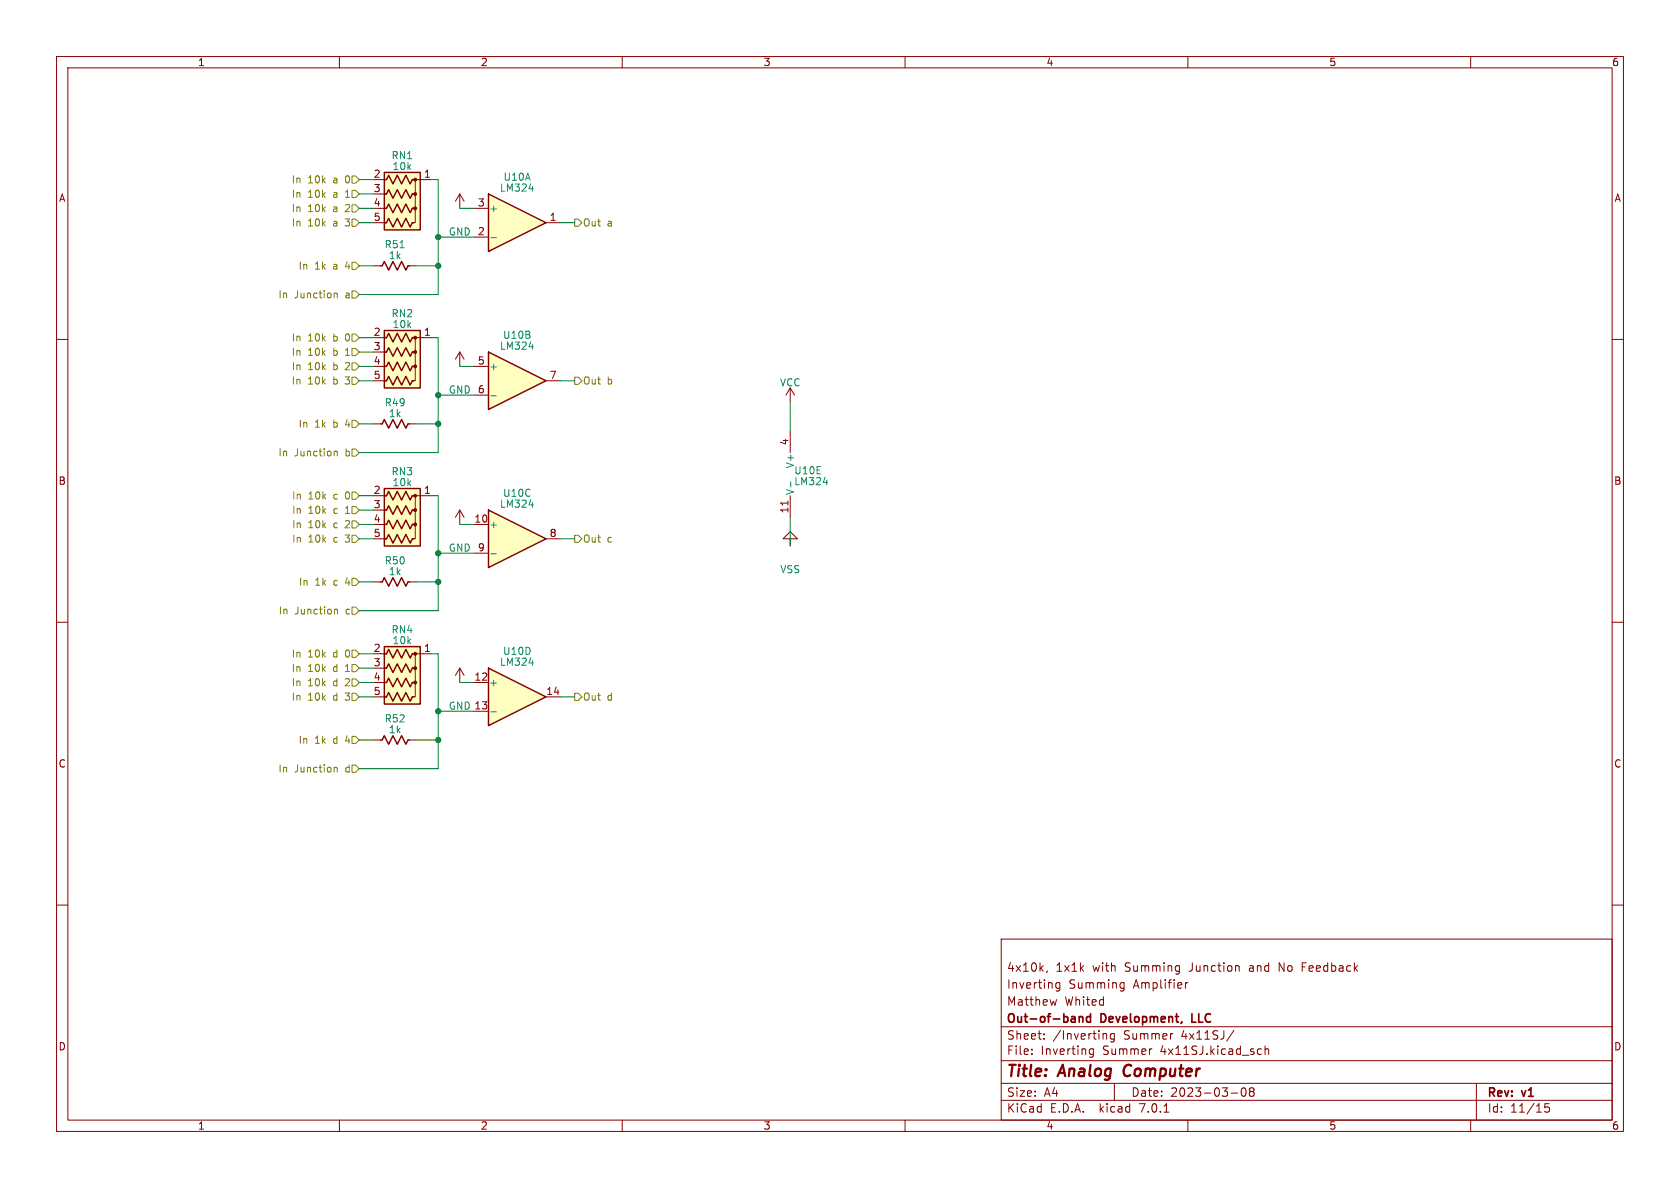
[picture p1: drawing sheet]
<svg xmlns="http://www.w3.org/2000/svg" width="297mm" height="210mm" viewBox="0 0 297 210" stroke-linecap="round" stroke-linejoin="round" font-family="sans-serif">
<g fill="none" stroke="#840000" stroke-width=".18">
<path d="M10 10h277v190h-277zM12 12h273v186h-273zM60 10v2M110 10v2M160 10v2M210 10v2M260 10v2M67.3 31.8h1M67.3 34.3h1M67.3 36.8h1M67.3 39.4h1M72.9 31.8h.5v2.5h-.5h.5v2.5h-.5h.5v2.6h-.5"/>
<path d="M73.7 31.8h2.5M10 60h2M66 47h1.3M67.3 59.7h1M72.4 47h1.3M72.9 59.7h.5v2.5h-.5h.5v2.6h-.5h.5v2.5h-.5M73.7 59.7h2.5M285 60h2M67.3 62.2h1M67.3 64.8h1M67.3 67.3h1M10 110h2"/>
<path d="M67.3 115.6h1M67.3 118.1h1M72.9 115.6h.5v2.5h-.5h.5v2.6h-.5h.5v2.5h-.5M73.7 115.6h2.5M285 110h2M66 130.8h1.3M67.3 120.7h1M67.3 123.2h1M72.4 130.8h1.3M10 160h2M285 160h2M177 166h108v32h-108z"/>
<path d="M185.1 171.6l-.1 .3M186.8 176.7l-.3 1M187.4 173.7v1.2l-.3 .3-.4-.1M187.4 173.8l-.5-.1-.3 .3v.4l.2 .2h.6M198.3 173.7l.4 .1M198.7 173.7v1.2l-.1 .2-.4 .1M198.7 174.6l-.4 .1M208.1 170.7l.4 .1M208.5 170.7v1.2l-.3 .3M208.5 171.6l-.4 .1M209.6 173.7v1M210 173.7l-.3 .1-.1 .2"/>
<path d="M218.6 170.7h.3l.2 .2v.8M60 198v2M110 198v2M160 198v2M177 194.5h108M177 191.5h108M177 187.5h108M177 181.5h108M182.4 186.3v.1M182.4 185.5v.1M184.6 183.6v.1M184.6 182.8v.1"/>
<path d="M192.6 186.1l.3 .3 .4-.1M193.3 185.4v1.2l-.3 .3-.4-.1M193.3 185.5l-.4-.1-.3 .3M195.2 182.7h.2l.2 .2v.8M197 182.8l-.4-.1-.3 .3v.4l.1 .2h.6M197 182.7v1.2l-.3 .3-.3-.1M197 191.5v3M203.5 185.4h.1M205.8 196.6h.8M207.2 182.7h.2M210 198v2M217.6 193.2h1.2"/>
<path d="M218.1 182.1l-1.2 2M219.6 192.4l.2-.1a.81 .81 0 0 1 .6 .6 .81 .81 0 0 1-.3 .8l-.2 .1a.81 .81 0 0 1-.6-.6 .81 .81 0 0 1 .3-.8zM221.1 192.9l-.2-.2 .2-.4h.3l.3 .3-.3 .3M221.1 192.9l-.2 .3v.5l.2 .1h.3l.3-.3-.1-.4-.2-.2M221.1 192.9h.3M222.6 185.4l.4 .1M223 186.3l-.4 .1M223.6 185.5l.3-.1 .3 .1 .1 .9M223.6 184.9v1.5M260 198v2M261 191.5v6.5M273.9 195.1h-.8v.7l.2-.1h.5l.1 .3v.5l-.3 .1-.5-.1"/>
</g>
<path d="M198.8 188.7l-.2 .7 .1 .4" fill="none" stroke="#840000" stroke-width=".4"/>
<path d="M190.8 179.7v1M190.8 179.8l.2-.1 .4 .1v.9M192.8 179.8l-.4-.1-.3 .3v.4l.1 .2h.6M192.8 179.2v1.5" fill="none" stroke="#840000" stroke-width=".3"/>
<g fill="#ffffc2" stroke="#ffffc2" stroke-width=".18">
<path d="M67.9 114.3h6.4v10.2h-6.4z"/>
<path d="M67.9 30.5h6.4v10.1h-6.4z"/>
<path d="M67.9 58.4h6.4v10.2h-6.4z"/>
</g>
<g fill="none" stroke="#840000" stroke-width=".25">
<path d="M67.9 30.5h6.4v10.1h-6.4zM68.1 31.8h.2l.4-.8 .8 1.5 .7-1.5 .8 1.5 .8-1.5 .7 1.5 .4-.7h.3M68.1 34.3h.2l.4-.8 .8 1.6 .7-1.6 .8 1.6 .8-1.6 .7 1.6 .4-.8h.3M68.1 36.8h.2l.4-.7 .8 1.5 .7-1.5 .8 1.5 .8-1.5 .7 1.5 .4-.8h.3M68.1 39.4h.2l.4-.8 .8 1.5 .7-1.5 .8 1.5 .8-1.5 .7 1.5 .4-.7h.3M67.3 47h.3l.3-.8 .8 1.6 .8-1.6 .7 1.6 .8-1.6 .8 1.6 .3-.8h.3M67.9 58.4h6.4v10.2h-6.4zM68.1 59.7h.2l.4-.8 .8 1.6 .7-1.6 .8 1.6 .8-1.6 .7 1.6 .4-.8h.3M68.1 62.2h.2l.4-.7 .8 1.5 .7-1.5 .8 1.5 .8-1.5 .7 1.5 .4-.8h.3M68.1 64.8h.2l.4-.8 .8 1.5 .7-1.5 .8 1.5 .8-1.5 .7 1.5 .4-.7h.3M68.1 67.3h.2l.4-.8 .8 1.6 .7-1.6 .8 1.6 .8-1.6 .7 1.6 .4-.8h.3M67.9 114.3h6.4v10.2h-6.4z"/>
<path d="M68.1 115.6h.2l.4-.8 .8 1.5 .7-1.5 .8 1.5 .8-1.5 .7 1.5 .4-.7h.3M68.1 118.1h.2l.4-.8 .8 1.6 .7-1.6 .8 1.6 .8-1.6 .7 1.6 .4-.8h.3M67.3 130.8h.3l.3-.8 .8 1.6 .8-1.6 .7 1.6 .8-1.6 .8 1.6 .3-.8h.3M68.1 120.7h.2l.4-.8 .8 1.5 .7-1.5 .8 1.5 .8-1.5 .7 1.5 .4-.7h.3M68.1 123.2h.2l.4-.8 .8 1.6 .7-1.6 .8 1.6 .8-1.6 .7 1.6 .4-.8h.3"/>
</g>
<g fill="#840000" stroke="#840000" stroke-width=".18">
<circle cx="73.4" cy="115.6" r=".25"/>
<circle cx="73.4" cy="118.1" r=".25"/>
<circle cx="73.4" cy="120.6" r=".25"/>
<circle cx="73.4" cy="31.7" r=".25"/>
<circle cx="73.4" cy="34.3" r=".25"/>
<circle cx="73.4" cy="36.8" r=".25"/>
<circle cx="73.4" cy="59.7" r=".25"/>
<circle cx="73.4" cy="62.2" r=".25"/>
<circle cx="73.4" cy="64.8" r=".25"/>
</g>
<path d="M86.4 62.2l10.1 5.1-10.1 5.1z" fill="#ffffc2"/>
<path d="M67.3 74.9h.3l.3-.7 .8 1.5 .8-1.5 .7 1.5 .8-1.5 .8 1.5 .3-.8h.3M86.4 62.2l10.1 5.1-10.1 5.1zM67.3 102.9h.3l.3-.8 .8 1.5 .8-1.5 .7 1.5 .8-1.5 .8 1.5 .3-.7h.3" fill="none" stroke="#840000" stroke-width=".25"/>
<g fill="none" stroke="#840000" stroke-width=".18">
<path d="M66 74.9h1.3M72.4 74.9h1.3M83.8 64.8h2.6M83.8 69.9h2.6M96.5 67.3h2.6M81.3 90.2v2.5M81.3 90.2l-.8 1.2M81.3 90.2l.7 1.2M66 102.9h1.3M72.4 102.9h1.3M81.3 118.1l-.8 1.3M81.3 118.1v2.6"/>
<path d="M81.3 118.1l.7 1.3"/>
</g>
<path d="M86.8 70h1M93.5 61.3h.8" fill="none" stroke="#008484" stroke-width=".18"/>
<path d="M86.4 118.1l10.1 5.1-10.1 5.1z" fill="#ffffc2"/>
<path d="M86.4 118.1l10.1 5.1-10.1 5.1z" fill="none" stroke="#840000" stroke-width=".25"/>
<path d="M81.3 62.2l-.8 1.3M81.3 62.2v2.6M81.3 62.2l.7 1.3M83.8 120.7h2.6M83.8 125.7h2.6M96.5 123.2h2.6" fill="none" stroke="#840000" stroke-width=".18"/>
<path d="M93.5 117.2h.8M86.8 125.8h1" fill="none" stroke="#008484" stroke-width=".18"/>
<path d="M86.4 34.3l10.1 5.1-10.1 5.1z" fill="#ffffc2"/>
<path d="M86.4 34.3l10.1 5.1-10.1 5.1zM67.9 86.4h6.4v10.1h-6.4zM68.1 87.6h.2l.4-.7 .8 1.5 .7-1.5 .8 1.5 .8-1.5 .7 1.5 .4-.8h.3M68.1 90.2h.2l.4-.8 .8 1.5 .7-1.5 .8 1.5 .8-1.5 .7 1.5 .4-.7h.3M68.1 92.7h.2l.4-.8 .8 1.6 .7-1.6 .8 1.6 .8-1.6 .7 1.6 .4-.8h.3M68.1 95.3h.2l.4-.8 .8 1.5 .7-1.5 .8 1.5 .8-1.5 .7 1.5 .4-.7h.3" fill="none" stroke="#840000" stroke-width=".25"/>
<path d="M83.8 36.8h2.6M96.5 39.4h2.6M83.8 41.9h2.6M67.3 87.6h1M67.3 90.2h1M67.3 92.7h1M67.3 95.3h1M72.9 87.6h.5v2.6h-.5h.5v2.5h-.5h.5v2.6h-.5M73.7 87.6h2.5" fill="none" stroke="#840000" stroke-width=".18"/>
<path d="M93.5 33.4h.8M86.8 42h1" fill="none" stroke="#008484" stroke-width=".18"/>
<path d="M67.9 86.4h6.4v10.1h-6.4z" fill="#ffffc2" stroke="#ffffc2" stroke-width=".18"/>
<g fill="#840000" stroke="#840000" stroke-width=".18">
<circle cx="73.4" cy="87.6" r=".25"/>
<circle cx="73.4" cy="90.2" r=".25"/>
<circle cx="73.4" cy="92.7" r=".25"/>
</g>
<path d="M86.4 90.2l10.1 5.1-10.1 5z" fill="#ffffc2"/>
<path d="M86.4 90.2l10.1 5.1-10.1 5z" fill="none" stroke="#840000" stroke-width=".25"/>
<g fill="none" stroke="#840000" stroke-width=".18">
<path d="M81.3 34.3l-.8 1.3M81.3 34.3v2.5M81.3 34.3l.7 1.3M139.7 68.6l-.8 1.3M139.7 68.6v2.5M139.7 76.2v3.8M139.7 68.6l.8 1.3M83.8 92.7h2.6M83.8 97.8h2.6M96.5 95.3h2.6M139.3 88.6v.7M139.7 95.3h1.3l-1.3-1.3-1.3 1.3h1.3v1.2"/>
<path d="M139.7 87.6v3.8"/>
</g>
<path d="M86.8 97.9h1M93.5 89.2h.8M139.8 85.1v1M145.5 85.3h.8" fill="none" stroke="#008484" stroke-width=".18"/>
<g fill="none" stroke="#848400" stroke-width=".18">
<path d="M62.2 33.7h.7l.6 .6-.6 .6h-.7zM62.2 36.2h.7l.6 .6-.6 .7h-.7zM62.2 38.7h.7l.6 .7-.6 .6h-.7zM62.2 31.1h.7l.6 .7-.6 .6h-.7zM101.6 38.7h.6l.7 .7-.7 .6h-.6zM59.1 51.8v.9M59.1 51.9l.2-.1 .3 .1v.8M62.2 51.4h.7l.6 .7-.6 .6h-.7zM62.2 59.1h.7l.6 .6-.6 .6h-.7zM62.2 46.4h.7l.6 .6-.6 .6h-.7zM59.1 79.8v.8M59.1 79.9l.2-.1h.3v.8"/>
<path d="M62.2 66.7h.7l.6 .6-.6 .6h-.7zM62.2 61.6h.7l.6 .6-.6 .7h-.7zM62.2 64.1h.7l.6 .7-.6 .6h-.7zM62.2 79.4h.7l.6 .6-.6 .6h-.7zM62.2 74.3h.7l.6 .6-.6 .7h-.7zM101.6 66.7h.6l.7 .6-.7 .6h-.6zM62.2 89.5h.7l.6 .7-.6 .6h-.7zM62.2 94.6h.7l.6 .7-.6 .6h-.7zM62.2 92.1h.7l.6 .6-.6 .6h-.7zM62.2 87h.7l.6 .6-.6 .7h-.7zM101.6 94.6h.6l.7 .7-.7 .6h-.6zM59.1 107.7v.8"/>
<path d="M59.1 107.8l.2-.1 .3 .1 .1 .7M62.2 107.3h.7l.6 .7-.6 .6h-.7zM62.2 102.2h.7l.6 .7-.6 .6h-.7zM62.2 117.5h.7l.6 .6-.6 .6h-.7zM62.2 114.9h.7l.6 .7-.6 .6h-.7zM59.1 135.6v.9M59.1 135.8l.2-.2 .3 .1v.8M62.2 122.6h.7l.6 .6-.6 .6h-.7zM62.2 130.2h.7l.6 .6-.6 .6h-.7zM62.2 120h.7l.6 .7-.6 .6h-.7zM62.2 135.3h.7l.6 .6-.6 .6h-.7zM101.6 122.6h.6l.7 .6-.7 .6h-.6z"/>
</g>
<g fill="none" stroke="#008400" stroke-width=".18">
<path d="M63.5 36.8h2.5M63.5 31.8h2.5M63.5 34.3h2.5M63.5 39.4h2.5M76.2 31.8h1.3v20.3h-14M81.3 36.8h2.5M99.1 39.4h2.5M63.5 47h2.5M63.5 59.7h2.5M73.7 47h3.8M76.2 59.7h1.3v20.3h-14M77.5 41.9h6.3"/>
<path d="M63.5 74.9h2.5M63.5 62.2h2.5M63.5 67.3h2.5M63.5 64.8h2.5M73.7 74.9h3.8M77.5 69.9h6.3M81.3 64.8h2.5M99.1 67.3h2.5M139.7 71.1v5.1M63.5 95.3h2.5M63.5 92.7h2.5M63.5 90.2h2.5"/>
<path d="M63.5 87.6h2.5M76.2 87.6h1.3v20.4h-14M77.5 97.8h6.3M81.3 92.7h2.5M99.1 95.3h2.5M139.7 91.4v5.1M63.5 115.6h2.5M63.5 102.9h2.5M63.5 118.1h2.5M73.7 102.9h3.8M76.2 115.6h1.3v20.3h-14M63.5 123.2h2.5"/>
<path d="M63.5 120.7h2.5M63.5 130.8h2.5M73.7 130.8h3.8M77.5 125.7h6.3M81.3 120.7h2.5M99.1 123.2h2.5"/>
</g>
<g fill="#008400" stroke="#008400" stroke-width=".18">
<circle cx="77.5" cy="47" r=".46"/>
<circle cx="77.5" cy="74.9" r=".46"/>
<circle cx="77.5" cy="97.8" r=".46"/>
<circle cx="77.5" cy="102.9" r=".46"/>
<circle cx="77.5" cy="130.8" r=".46"/>
<circle cx="77.5" cy="125.7" r=".46"/>
<circle cx="77.5" cy="41.9" r=".46"/>
<circle cx="77.5" cy="69.9" r=".46"/>
</g>
<g font-size="2.8" fill="#840000">
<text x="178" y="190.8">Title:</text>
<text x="187.4" y="190.8">Analog</text>
<text x="199.4" y="190.8">Computer</text>
</g>
<g font-size="2.1" fill="#840000">
<text x="178" y="171.9">4x10k,</text>
<text x="186.7" y="171.9">1x1k</text>
<text x="193.2" y="171.9">with</text>
<text x="198.9" y="171.9">Summing</text>
<text x="210.3" y="171.9">Junction</text>
<text x="221" y="171.9">and</text>
<text x="226.3" y="171.9">No</text>
<text x="230.4" y="171.9">Feedback</text>
<text x="178" y="177.9">Matthew</text>
<text x="178" y="174.9">Inverting</text>
<text x="188.2" y="177.9">Whited</text>
<text x="188.9" y="174.9">Summing</text>
<text x="200.4" y="174.9">Amplifier</text>
<text x="178" y="183.9">Sheet:</text>
<text x="178" y="181.1">Out-of-band</text>
<text x="186.2" y="183.9">/Inverting</text>
<text x="194.7" y="181.1">Development,</text>
<text x="198.7" y="183.9">Summer</text>
<text x="208.9" y="183.9">4x11SJ/</text>
<text x="211.3" y="181.1">LLC</text>
<text x="178" y="186.6">File:</text>
<text x="184" y="186.6">Inverting</text>
<text x="194.9" y="186.6">Summer</text>
<text x="205.2" y="186.6">4x11SJ.kicad_sch</text>
<text x="178" y="196.8">KiCad</text>
<text x="178" y="194">Size:</text>
<text x="184.6" y="194">A4</text>
<text x="185.7" y="196.8">E.D.A.</text>
<text x="194.4" y="196.8">kicad</text>
<text x="200" y="194">Date:</text>
<text x="201.5" y="196.8">7.0.1</text>
<text x="206.9" y="194">2023-03-08</text>
<text x="263" y="194.2">Rev:</text>
<text x="263" y="196.8">Id:</text>
<text x="267" y="196.8">11/15</text>
<text x="269.2" y="194.2">v1</text>
</g>
<g font-size="1.8" fill="#840000">
<text x="35" y="11.8">1</text>
<text x="85" y="11.8">2</text>
<text x="135" y="11.8">3</text>
<text x="185" y="11.8">4</text>
<text x="235" y="11.8">5</text>
<text x="285" y="11.8">6</text>
<text x="10.4" y="35.8">A</text>
<text x="66" y="31.5">2</text>
<text x="66" y="34">3</text>
<text x="74.9" y="31.5">1</text>
<text x="285.4" y="35.8">A</text>
<text x="66" y="36.6">4</text>
<text x="66" y="39.1">5</text>
<text x="84.4" y="36.6">3</text>
<text x="97.1" y="39.1">1</text>
<text x="66" y="59.4">2</text>
<text x="74.9" y="59.4">1</text>
<text x="66" y="62">3</text>
<text x="66" y="64.5">4</text>
<text x="84.4" y="64.5">5</text>
<text x="66" y="67.1">5</text>
<text x="97.1" y="67.1">7</text>
<text x="139.4" y="78.8" transform="rotate(-90 139.4 78.8)">4</text>
<text x="10.3" y="85.8">B</text>
<text x="66" y="87.4">2</text>
<text x="66" y="89.9">3</text>
<text x="74.9" y="87.4">1</text>
<text x="285.3" y="85.8">B</text>
<text x="66" y="92.5">4</text>
<text x="66" y="95">5</text>
<text x="83.8" y="92.5">10</text>
<text x="97.1" y="95">8</text>
<text x="139.4" y="90.8" transform="rotate(-90 139.4 90.8)">11</text>
<text x="79.3" y="97.7">GND 9</text>
<text x="66" y="115.3">2</text>
<text x="66" y="117.9">3</text>
<text x="74.9" y="115.3">1</text>
<text x="66" y="120.4">4</text>
<text x="66" y="122.9">5</text>
<text x="79.3" y="125.6">GND 13</text>
<text x="83.8" y="120.4">12</text>
<text x="96.5" y="122.9">14</text>
<text x="10.3" y="135.8">C</text>
<text x="285.3" y="135.8">C</text>
<text x="10.3" y="185.8">D</text>
<text x="285.3" y="185.8">D</text>
<text x="35" y="199.8">1</text>
<text x="85" y="199.8">2</text>
<text x="135" y="199.8">3</text>
<text x="185" y="199.8">4</text>
<text x="235" y="199.8">5</text>
<text x="285" y="199.8">6</text>
</g>
<g font-size="1.8" fill="#008484">
<text x="69.2" y="28.3">RN1</text>
<text x="69.3" y="30.2">10k</text>
<text x="88.3" y="34">LM324</text>
<text x="89" y="32.1">U10A</text>
<text x="79.3" y="41.8">GND 2</text>
<text x="86.5" y="37.7">+</text>
<text x="67.9" y="44">R51</text>
<text x="68.7" y="46">1k</text>
<text x="69.2" y="56.2">RN2</text>
<text x="69.3" y="58.2">10k</text>
<text x="86.5" y="65.6">+</text>
<text x="88.3" y="62">LM324</text>
<text x="88.9" y="60">U10B</text>
<text x="67.9" y="72">R49</text>
<text x="79.3" y="69.7">GND 6</text>
<text x="137.8" y="68.4">VCC</text>
<text x="68.7" y="73.9">1k</text>
<text x="140.5" y="82.9" transform="rotate(-90 140.5 82.9)">V+</text>
<text x="69.2" y="84.2">RN3</text>
<text x="69.3" y="86.1">10k</text>
<text x="88.3" y="89.9">LM324</text>
<text x="88.9" y="88">U10C</text>
<text x="140.3" y="84">U10E</text>
<text x="140.3" y="85.9">LM324</text>
<text x="140.5" y="87.5" transform="rotate(-90 140.5 87.5)">V-</text>
<text x="86.5" y="93.5">+</text>
<text x="67.9" y="99.9">R50</text>
<text x="68.7" y="101.8">1k</text>
<text x="137.9" y="101.5">VSS</text>
<text x="69.2" y="112.1">RN4</text>
<text x="69.3" y="114">10k</text>
<text x="88.3" y="117.8">LM324</text>
<text x="88.9" y="115.9">U10D</text>
<text x="86.5" y="121.5">+</text>
<text x="67.9" y="127.9">R52</text>
<text x="68.7" y="129.8">1k</text>
</g>
<g font-size="1.8" fill="#848400">
<text x="51.5" y="35.1">In</text>
<text x="51.5" y="32.6">In</text>
<text x="54.3" y="35.1">10k</text>
<text x="54.3" y="32.6">10k</text>
<text x="58.8" y="35.1">a</text>
<text x="58.8" y="32.6">a</text>
<text x="61.1" y="35.1">1</text>
<text x="61.1" y="32.6">0</text>
<text x="51.5" y="37.7">In</text>
<text x="51.5" y="40.2">In</text>
<text x="54.3" y="37.7">10k</text>
<text x="54.3" y="40.2">10k</text>
<text x="58.8" y="37.7">a</text>
<text x="58.8" y="40.2">a</text>
<text x="61.1" y="37.7">2</text>
<text x="61.1" y="40.2">3</text>
<text x="103.1" y="40.2">Out</text>
<text x="107.4" y="40.2">a</text>
<text x="52.7" y="47.8">In</text>
<text x="55.5" y="47.8">1k</text>
<text x="58.8" y="47.8">a</text>
<text x="61.1" y="47.8">4</text>
<text x="49.1" y="52.9">In</text>
<text x="51.9" y="52.9">Junction</text>
<text x="61" y="52.9">a</text>
<text x="51.5" y="63.1">In</text>
<text x="51.5" y="60.5">In</text>
<text x="51.5" y="65.6">In</text>
<text x="54.3" y="63.1">10k</text>
<text x="54.3" y="60.5">10k</text>
<text x="54.3" y="65.6">10k</text>
<text x="58.8" y="63.1">b</text>
<text x="58.8" y="60.5">b</text>
<text x="58.8" y="65.6">b</text>
<text x="61.1" y="63.1">1</text>
<text x="61.1" y="60.5">0</text>
<text x="61.1" y="65.6">2</text>
<text x="51.5" y="68.1">In</text>
<text x="54.3" y="68.1">10k</text>
<text x="58.8" y="68.1">b</text>
<text x="61.1" y="68.1">3</text>
<text x="103.1" y="68.1">Out</text>
<text x="107.4" y="68.1">b</text>
<text x="52.7" y="75.8">In</text>
<text x="55.5" y="75.8">1k</text>
<text x="58.8" y="75.8">b</text>
<text x="61.1" y="75.8">4</text>
<text x="49.1" y="80.8">In</text>
<text x="51.9" y="80.8">Junction</text>
<text x="61" y="80.8">b</text>
<text x="51.5" y="88.5">In</text>
<text x="54.4" y="88.5">10k</text>
<text x="58.9" y="88.5">c</text>
<text x="61.1" y="88.5">0</text>
<text x="51.5" y="91">In</text>
<text x="51.5" y="93.5">In</text>
<text x="54.4" y="91">10k</text>
<text x="54.4" y="93.5">10k</text>
<text x="58.9" y="91">c</text>
<text x="58.9" y="93.5">c</text>
<text x="61.1" y="91">1</text>
<text x="61.1" y="93.5">2</text>
<text x="51.5" y="96.1">In</text>
<text x="54.4" y="96.1">10k</text>
<text x="58.9" y="96.1">c</text>
<text x="61.1" y="96.1">3</text>
<text x="103.1" y="96.1">Out</text>
<text x="107.4" y="96.1">c</text>
<text x="52.7" y="103.7">In</text>
<text x="55.6" y="103.7">1k</text>
<text x="58.9" y="103.7">c</text>
<text x="61.1" y="103.7">4</text>
<text x="49.2" y="108.8">In</text>
<text x="52" y="108.8">Junction</text>
<text x="61.1" y="108.8">c</text>
<text x="51.5" y="118.9">In</text>
<text x="51.5" y="116.4">In</text>
<text x="54.3" y="118.9">10k</text>
<text x="54.3" y="116.4">10k</text>
<text x="58.8" y="118.9">d</text>
<text x="58.8" y="116.4">d</text>
<text x="61.1" y="118.9">1</text>
<text x="61.1" y="116.4">0</text>
<text x="51.5" y="124">In</text>
<text x="51.5" y="121.5">In</text>
<text x="54.3" y="124">10k</text>
<text x="54.3" y="121.5">10k</text>
<text x="58.8" y="124">d</text>
<text x="58.8" y="121.5">d</text>
<text x="61.1" y="124">3</text>
<text x="61.1" y="121.5">2</text>
<text x="103.1" y="124">Out</text>
<text x="107.4" y="124">d</text>
<text x="52.7" y="131.6">In</text>
<text x="55.5" y="131.6">1k</text>
<text x="58.8" y="131.6">d</text>
<text x="61.1" y="131.6">4</text>
<text x="49.1" y="136.7">In</text>
<text x="51.9" y="136.7">Junction</text>
<text x="61" y="136.7">d</text>
</g>
</svg>
